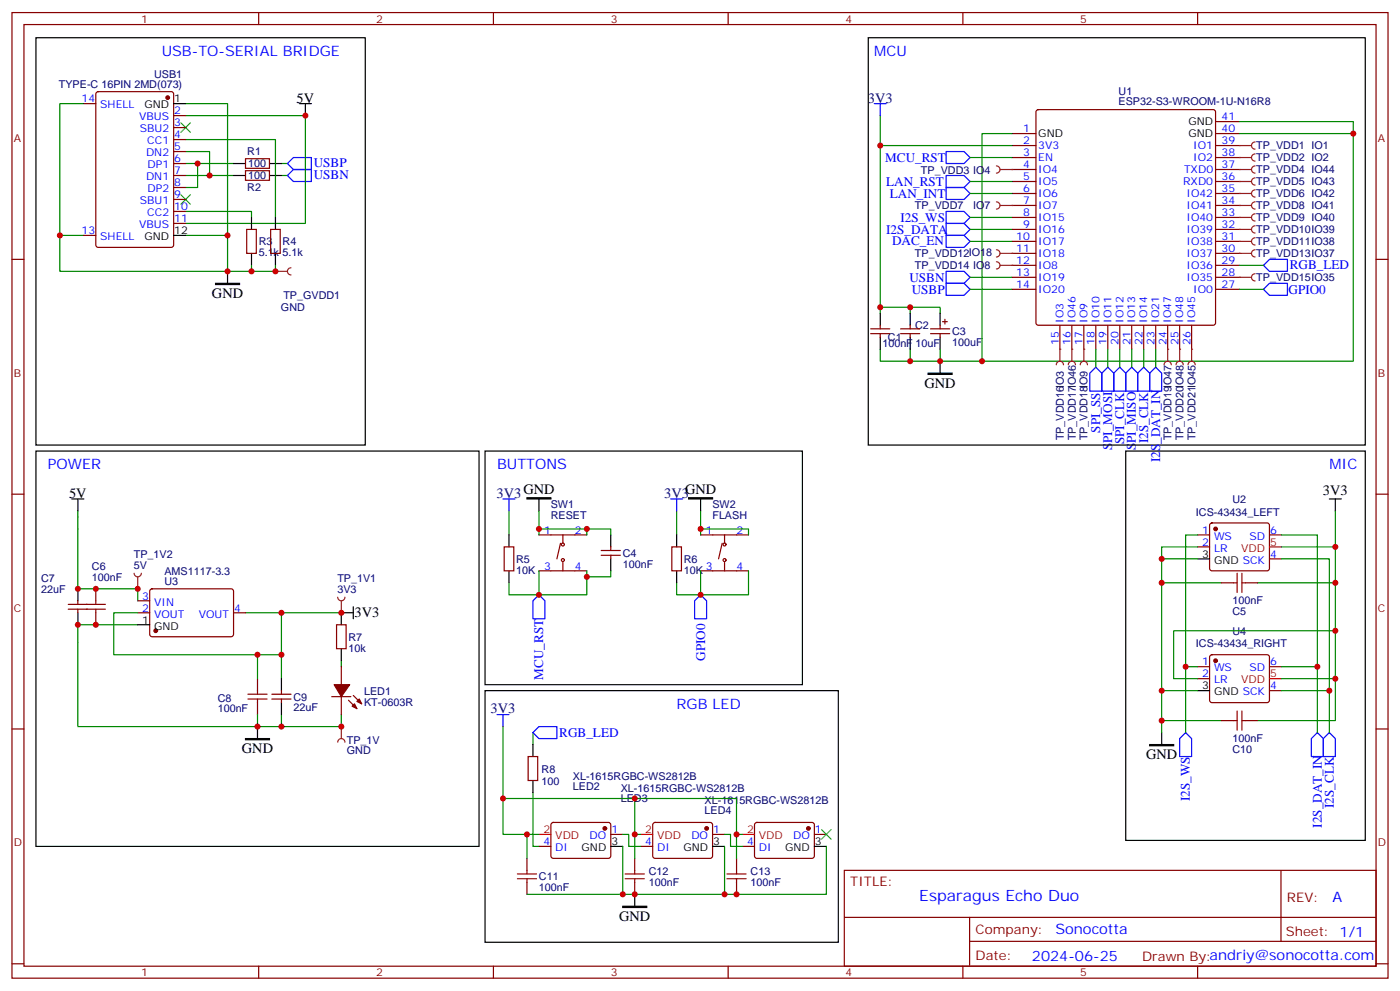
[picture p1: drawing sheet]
<svg xmlns="http://www.w3.org/2000/svg" width="412mm" height="292mm" viewBox="0 0 412 292" stroke-linecap="round" stroke-linejoin="round" font-family="sans-serif">
<g fill="none" stroke="#870000" stroke-width=".35">
<path d="M3.5 3.7h405.4v284.3h-405.4zM7.1 7.2h398.2v277.3h-398.2zM76.2 3.7v3.5M145.3 3.7v3.5M214.5 3.7v3.5M283.6 3.7v3.5M352.8 3.7v3.5M3.5 76.4h3.6M405.3 76.4h3.6M256.5 96.8h5.6M256.5 98.2h5.6M259.3 95.8v1"/>
<path d="M259.3 98.2v1.1M265.3 96.8h5.6M265.3 98.2h5.6M268.1 95.8v1M268.1 98.2v1.1M274.1 96.8h5.7M274.1 98.2h5.7M276.9 95.8v1M276.9 98.2v1.1M277.6 94.7h1.4M278.3 94v1.4M3.5 145.5h3.6"/>
<path d="M405.3 145.5h3.6M3.5 214.7h3.6M405.3 214.7h3.6M248.7 256.3h156.6v28.2h-156.6zM377.3 256.3v20.9M248.7 270.1h156.5M285.6 277.2h119.6M285.6 270.1v14.2M3.5 283.8h3.6M76.2 284.5v3.5M145.3 284.5v3.5M214.5 284.5v3.5"/>
<path d="M283.6 284.5v3.5M352.8 284.5v3.5M405.3 283.8h3.6"/>
</g>
<path d="M259.3 34v58.3M259.3 90.5h8.8v1.8M268.1 90.5h8.8v1.8M259.3 102.8v3.6h8.8M268.1 102.8v3.6h8.8v-3.6M22.9 152.2v21.2M72.3 180.4h28.2M82.9 180.4v19.4M100.5 194.6v1.7M100.5 210.4v3.6h-17.6" fill="none" stroke="#008700" stroke-width=".35"/>
<path d="M273.4 109.9h7.1v.3h-7.1z" fill="#000" stroke="#000" stroke-width=".35"/>
<path d="M259.3 92.3v3.5M259.3 99.3v3.5M268.1 92.3v3.5M268.1 99.3v3.5M276.9 92.3v3.5M276.9 99.3v3.5M276.9 106.4v3.5" fill="none" stroke="#000" stroke-width=".35"/>
<path d="M257.5 30.5h3.6M259.3 30.5v3.5" fill="none" stroke="#00f" stroke-width=".35"/>
<path d="M99.5 218.5a1.06 1.06 0 0 1 1-1 1.06 1.06 0 0 1 1.1 1M100.5 214v3.5" fill="none" stroke="#8c2424" stroke-width=".35"/>
<circle cx="100.5" cy="214" r=".18" fill="#8c2424"/>
<g fill="#870000" stroke="#870000" stroke-width=".35">
<path d="M103.7 208l.7-.7 .7 1.4z"/>
<path d="M105.1 206.6l.7-.8 .7 1.5z"/>
<path d="M98.4 201.6h4.6l-2.5 3.5z"/>
</g>
<g fill="none" stroke="#870000" stroke-width=".35">
<path d="M20.1 179.4h5.7M20.1 178h5.7M22.9 176.9v1.1M22.9 179.4v1M99.1 184h2.9v7h-2.9zM100.5 196.3v5.3M80.1 205.8h5.6M80.1 204.4h5.6M82.9 203.4v1M82.9 205.8v1.1M97.7 205.1h5.7M100.5 205.1v5.3"/>
<path d="M102.7 206.2l2.4 2.5M104.1 204.8l2.4 2.5"/>
</g>
<path d="M10.6 132.8h130.5v116.4h-130.5zM22.9 173.4v3.5M104.1 178.7v3.5M22.9 180.4v3.6M82.9 199.8v3.6M100.5 191v3.6M104.1 180.4h-3.6v3.6M75.8 214v3.5M82.9 206.9v3.5" fill="none" stroke="#000" stroke-width=".35"/>
<path d="M22.9 150.5v1.7M22.9 173.4h17.7v3.5M40.6 184h-17.7v30h60v-3.6" fill="none" stroke="#008700" stroke-width=".35"/>
<path d="M72.3 217.5h7.1v.3h-7.1z" fill="#000" stroke="#000" stroke-width=".35"/>
<path d="M99.5 175.9a1.06 1.06 0 0 0 1 1 1.06 1.06 0 0 0 1.1-1M100.5 176.9v3.5" fill="none" stroke="#8c2424" stroke-width=".35"/>
<circle cx="100.5" cy="180.4" r=".18" fill="#8c2424"/>
<g fill="none" stroke="#870000" stroke-width=".35">
<path d="M298.1 39.3h7.1M305.4 32.5l.5-.2h51.5l.5 .2 .2 .5v62.1l-.3 .5-.4 .2h-51.5l-.5-.3-.2-.4v-62.1zM358.1 35.8h7M358.1 39.3h7M298.1 57h7.1M298.1 53.4h7.1M298.1 49.9h7.1M298.1 46.4h7.1M298.1 42.9h7.1M358.1 57h7M358.1 53.4h7M358.1 49.9h7"/>
<path d="M358.1 46.4h7M358.1 42.9h7M298.1 78.1h7.1M298.1 74.6h7.1M298.1 71.1h7.1M298.1 67.6h7.1M298.1 64h7.1M298.1 60.5h7.1M358.1 78.1h7M358.1 74.6h7M358.1 71.1h7M358.1 67.6h7"/>
<path d="M358.1 64h7M358.1 60.5h7M298.1 85.2h7.1M298.1 81.7h7.1M312.2 95.8v7M315.7 95.8v7M319.3 95.8v7M322.8 95.8v7M326.3 95.8v7M329.8 95.8v7M333.4 95.8v7M336.9 95.8v7"/>
<path d="M340.4 95.8v7M344 95.8v7M347.5 95.8v7M351 95.8v7M358.1 85.2h7M358.1 81.7h7"/>
</g>
<g fill="none" stroke="#00f" stroke-width=".35">
<path d="M278.7 44.6h5.3l1.8 1.8-1.8 1.8h-5.3zM278.7 55.2h5.3l1.8 1.8-1.8 1.7h-5.3zM278.7 51.7h5.3l1.8 1.7-1.8 1.8h-5.3zM278.7 62.3h5.3l1.8 1.7-1.8 1.8h-5.3zM278.7 65.8h5.3l1.8 1.8-1.8 1.7h-5.3zM278.7 79.9h5.3l1.8 1.8-1.8 1.7h-5.3zM373.9 76.4h5.3v3.5h-5.3l-1.7-1.8zM278.7 83.4h5.3l1.8 1.8-1.8 1.8h-5.3zM373.9 83.4h5.3v3.6h-5.3l-1.7-1.8zM322.8 108.1l1.8 1.8v5.3h-3.6v-5.3zM326.3 108.1l1.8 1.8v5.3h-3.5v-5.3zM329.8 108.1l1.8 1.8v5.3h-3.5v-5.3z"/>
<path d="M333.4 108.1l1.7 1.8v5.3h-3.5v-5.3zM335.1 109.9l1.8-1.8 1.8 1.8v5.3h-3.6z"/>
</g>
<path d="M255.8 11.1h146.4v120h-146.4z" fill="none" stroke="#000" stroke-width=".35"/>
<g fill="none" stroke="#008700" stroke-width=".35">
<path d="M298.1 39.3h-8.8v67.1h-12.4M365.1 35.8h33.5v70.6h-109.3M365.1 39.3h33.5M259.3 42.9h38.8M285.8 46.4h12.3M285.8 57h12.3M285.8 53.4h12.3M285.8 64h12.3M285.8 67.6h12.3M365.1 78.1h7.1M285.8 85.2h12.3M285.8 81.7h12.3"/>
<path d="M365.1 85.2h7.1M322.8 102.8v5.3M326.3 102.8v5.3M329.8 102.8v5.3M333.4 102.8v5.3M336.9 102.8v5.3"/>
</g>
<path d="M365.1 42.9h3.6M369.7 41.8a1.06 1.06 0 0 0-1 1.1 1.06 1.06 0 0 0 1 1" fill="none" stroke="#8c2424" stroke-width=".35"/>
<circle cx="365.1" cy="42.9" r=".18" fill="#8c2424"/>
<path d="M365.1 46.4h3.6M369.7 45.3a1.06 1.06 0 0 0-1 1.1 1.06 1.06 0 0 0 1 1" fill="none" stroke="#8c2424" stroke-width=".35"/>
<circle cx="365.1" cy="46.4" r=".18" fill="#8c2424"/>
<path d="M293.5 48.9a1.06 1.06 0 0 1 1.1 1 1.06 1.06 0 0 1-1.1 1.1M294.6 49.9h3.5" fill="none" stroke="#8c2424" stroke-width=".35"/>
<circle cx="298.1" cy="49.9" r=".18" fill="#8c2424"/>
<path d="M311.1 107.4a1.06 1.06 0 0 1 1.1-1 1.06 1.06 0 0 1 1.1 1M312.2 102.8v3.6" fill="none" stroke="#8c2424" stroke-width=".35"/>
<circle cx="312.2" cy="102.8" r=".18" fill="#8c2424"/>
<path d="M314.7 107.4a1.06 1.06 0 0 1 1-1 1.06 1.06 0 0 1 1.1 1M315.7 102.8v3.6" fill="none" stroke="#8c2424" stroke-width=".35"/>
<circle cx="315.7" cy="102.8" r=".18" fill="#8c2424"/>
<path d="M350 107.4a1.06 1.06 0 0 1 1-1 1.06 1.06 0 0 1 1.1 1M351 102.8v3.6" fill="none" stroke="#8c2424" stroke-width=".35"/>
<circle cx="351" cy="102.8" r=".18" fill="#8c2424"/>
<path d="M342.9 107.4a1.06 1.06 0 0 1 1.1-1 1.06 1.06 0 0 1 1 1M344 102.8v3.6" fill="none" stroke="#8c2424" stroke-width=".35"/>
<circle cx="344" cy="102.8" r=".18" fill="#8c2424"/>
<path d="M346.4 107.4a1.06 1.06 0 0 1 1.1-1 1.06 1.06 0 0 1 1 1M347.5 102.8v3.6" fill="none" stroke="#8c2424" stroke-width=".35"/>
<circle cx="347.5" cy="102.8" r=".18" fill="#8c2424"/>
<path d="M365.1 81.7h3.6M369.7 80.6a1.06 1.06 0 0 0-1 1.1 1.06 1.06 0 0 0 1 1" fill="none" stroke="#8c2424" stroke-width=".35"/>
<circle cx="365.1" cy="81.7" r=".18" fill="#8c2424"/>
<path d="M365.1 74.6h3.6M369.7 73.6a1.06 1.06 0 0 0-1 1 1.06 1.06 0 0 0 1 1.1" fill="none" stroke="#8c2424" stroke-width=".35"/>
<circle cx="365.1" cy="74.6" r=".18" fill="#8c2424"/>
<path d="M365.1 71.1h3.6M369.7 70a1.06 1.06 0 0 0-1 1.1 1.06 1.06 0 0 0 1 1" fill="none" stroke="#8c2424" stroke-width=".35"/>
<circle cx="365.1" cy="71.1" r=".18" fill="#8c2424"/>
<path d="M365.1 49.9h3.6M369.7 48.9a1.06 1.06 0 0 0-1 1 1.06 1.06 0 0 0 1 1.1" fill="none" stroke="#8c2424" stroke-width=".35"/>
<circle cx="365.1" cy="49.9" r=".18" fill="#8c2424"/>
<path d="M365.1 53.4h3.6M369.7 52.4a1.06 1.06 0 0 0-1 1 1.06 1.06 0 0 0 1 1.1" fill="none" stroke="#8c2424" stroke-width=".35"/>
<circle cx="365.1" cy="53.4" r=".18" fill="#8c2424"/>
<path d="M365.1 67.6h3.6M369.7 66.5a1.06 1.06 0 0 0-1 1.1 1.06 1.06 0 0 0 1 1" fill="none" stroke="#8c2424" stroke-width=".35"/>
<circle cx="365.1" cy="67.6" r=".18" fill="#8c2424"/>
<path d="M365.1 64h3.6M369.7 63a1.06 1.06 0 0 0-1 1 1.06 1.06 0 0 0 1 1.1" fill="none" stroke="#8c2424" stroke-width=".35"/>
<circle cx="365.1" cy="64" r=".18" fill="#8c2424"/>
<path d="M369.7 59.4a1.06 1.06 0 0 0-1 1.1 1.06 1.06 0 0 0 1 1.1M365.1 60.5h3.6" fill="none" stroke="#8c2424" stroke-width=".35"/>
<circle cx="365.1" cy="60.5" r=".18" fill="#8c2424"/>
<path d="M365.1 57h3.6M369.7 55.9a1.06 1.06 0 0 0-1 1.1 1.06 1.06 0 0 0 1 1" fill="none" stroke="#8c2424" stroke-width=".35"/>
<circle cx="365.1" cy="57" r=".18" fill="#8c2424"/>
<path d="M54.7 44.6h7v7.1h7.1M68.8 48.2h-10.6v7h-3.5M82.9 51.7h1.8M82.9 48.2h1.8" fill="none" stroke="#008700" stroke-width=".35"/>
<path d="M68.8 51.7h3.5M68.8 48.2h3.5M79.4 51.7h3.5M79.4 48.2h3.5" fill="none" stroke="#000" stroke-width=".35"/>
<path d="M72.3 50.3h7.1v2.8h-7.1zM72.3 46.7h7.1v2.9h-7.1z" fill="none" stroke="#870000" stroke-width=".35"/>
<path d="M81.1 79.9h3.6M85.7 78.8a1.06 1.06 0 0 0-1 1.1 1.06 1.06 0 0 0 1 1.1" fill="none" stroke="#8c2424" stroke-width=".35"/>
<circle cx="81.1" cy="79.9" r=".18" fill="#8c2424"/>
<g fill="none" stroke="#008700" stroke-width=".35">
<path d="M24.7 30.5h-7.1v38.8h7.1M54.7 34h35.3v31.8h-35.3M54.7 30.5h12.3v38.8M54.7 41.1h26.4v22.9M54.7 51.7h7M54.7 48.2h3.5M17.6 69.3v10.6h49.4v-10.6h-12.3M54.7 62.3h19.4v1.7M74.1 78.1v1.8h-7.1M81.1 78.1v1.8h-7M340.4 102.8v5.3M149.9 150.5v7"/>
<path d="M158.7 155.8h14.2v1.7M158.7 150.5v7M172.9 155.8h7v1.7M199.3 150.5v7M206.4 155.8h14.1v1.7M206.4 150.5v7M149.9 171.6v3.6h8.8M158.7 168.1v7.1h14.2v-7.1M179.9 168.1v1.8h-7M199.3 171.6v3.6h7.1M206.4 168.1v7.1h14.1v-7.1"/>
</g>
<path d="M84.7 48.2l1.7-1.8h5.3v3.5h-5.3zM86.4 49.9h5.3v3.5h-5.3l-1.7-1.7zM340.4 108.1l1.8 1.8v5.3h-3.5v-5.3zM148.2 146.9h3.5M149.9 146.9v3.6M197.6 146.9h3.5M199.3 146.9v3.6M158.7 175.2l1.8 1.7v5.3h-3.5v-5.3zM206.4 175.2l1.7 1.7v5.3h-3.5v-5.3zM349.2 215.7l1.8 1.8v5.3h-3.5v-5.3zM388.1 215.7l1.7 1.8v5.3h-3.5v-5.3zM391.6 215.7l1.7 1.8v5.3h-3.5v-5.3z" fill="none" stroke="#00f" stroke-width=".35"/>
<g fill="none" stroke="#000" stroke-width=".35">
<path d="M10.6 11.1h97v120h-97zM51.2 30.5h3.5M88.2 30.5h3.5M90 30.5v3.5M51.2 69.3h3.5M67 79.9v3.5M74.1 64v3.6M74.1 74.6v3.5M81.1 64v3.6M81.1 74.6v3.5M142.9 132.8h93.5v68.8h-93.5zM331.6 132.8h70.6v114.7h-70.6z"/>
<path d="M149.9 157.5v3.5M158.7 146.9v3.6M179.9 157.5v3.5M199.3 157.5v3.5M206.4 146.9v3.6M391.6 146.9h3.5M393.3 146.9v3.6M149.9 168.1v3.5M179.9 164.6v3.5M199.3 168.1v3.5M342.2 215.7v3.6"/>
</g>
<g fill="none" stroke="#870000" stroke-width=".35">
<path d="M24.7 30.5h3.5M28.5 27.2l.4-.2h21.5l.7 .4 .1 44.7-.5 .7h-21.8l-.6-.4-.1-44.7zM51.2 34h3.5M51.2 37.6h3.5M51.2 41.1h3.5M51.2 44.6h3.5M51.2 48.2h3.5M51.2 51.7h3.5M51.2 55.2h3.5M51.2 58.7h3.5M24.7 69.3h3.5M51.2 62.3h3.5"/>
<path d="M51.2 65.8h3.5M72.7 67.6h2.8v7h-2.8zM79.7 67.6h2.8v7h-2.8zM158.7 157.5h14.2M165.1 160l-1.1 4.6M165.8 157.5v2.5M206.4 157.5h14.1M212.7 160l-1 4.6M213.4 157.5v2.5M148.5 161h2.8v7.1h-2.8zM158.7 168.1h14.2M165.8 165.6v2.5"/>
<path d="M177.1 163.5h5.6M177.1 162.1h5.6M179.9 161v1.1M179.9 163.5v1.1M197.9 161h2.8v7.1h-2.8zM206.4 168.1h14.1M213.4 165.6v2.5"/>
<circle cx="165.8" cy="164.9" r=".44"/>
<circle cx="165.8" cy="160.3" r=".44"/>
<circle cx="213.4" cy="164.9" r=".44"/>
<circle cx="213.4" cy="160.3" r=".44"/>
</g>
<path d="M63.5 83.4h7.1v.4h-7.1zM155.2 146.6h7.1v.3h-7.1zM202.8 146.6h7.1v.3h-7.1zM338.7 219.3h7v.3h-7z" fill="#000" stroke="#000" stroke-width=".35"/>
<path d="M53.3 36.2l2.8 2.8M56.1 36.2l-2.8 2.8M53.3 57.3l2.8 2.8M56.1 57.3l-2.8 2.8" fill="none" stroke="#3c3" stroke-width=".35"/>
<circle cx="49.4" cy="28.8" r=".53" fill="#870000" stroke="#870000" stroke-width=".35"/>
<path d="M293.5 73.6a1.06 1.06 0 0 1 1.1 1 1.06 1.06 0 0 1-1.1 1.1M294.6 74.6h3.5" fill="none" stroke="#8c2424" stroke-width=".35"/>
<circle cx="298.1" cy="74.6" r=".18" fill="#8c2424"/>
<path d="M318.2 107.4a1.06 1.06 0 0 1 1.1-1 1.06 1.06 0 0 1 1 1M319.3 102.8v3.6" fill="none" stroke="#8c2424" stroke-width=".35"/>
<circle cx="319.3" cy="102.8" r=".18" fill="#8c2424"/>
<path d="M293.5 77.1a1.06 1.06 0 0 1 1.1 1 1.06 1.06 0 0 1-1.1 1.1M294.6 78.1h3.5" fill="none" stroke="#8c2424" stroke-width=".35"/>
<circle cx="298.1" cy="78.1" r=".18" fill="#8c2424"/>
<path d="M293.5 59.4a1.06 1.06 0 0 1 1.1 1.1 1.06 1.06 0 0 1-1.1 1.1M294.6 60.5h3.5" fill="none" stroke="#8c2424" stroke-width=".35"/>
<circle cx="298.1" cy="60.5" r=".18" fill="#8c2424"/>
<path d="M21.2 146.9h3.5M22.9 146.9v3.6M352.8 164.6h3.5M40.6 184h3.5M142.9 203.4h104v74.1h-104zM157 219.3v3.5M352.8 203.4h3.5M157 229.8v3.6M179.9 249.2h3.5M209.9 249.2h3.5M239.9 249.2h3.5M187 263.3v3.6" fill="none" stroke="#000" stroke-width=".35"/>
<path d="M278.7 69.3h5.3l1.8 1.8-1.8 1.7h-5.3zM146.4 210.4h3.5M148.2 210.4v3.6M157 215.7l1.7-1.7h5.3v3.5h-5.3z" fill="none" stroke="#00f" stroke-width=".35"/>
<g fill="none" stroke="#008700" stroke-width=".35">
<path d="M285.8 71.1h12.3M352.8 157.5h-3.6v38.8M377.5 157.5h10.6v38.8M393.3 150.5v10.5h-15.8M342.2 171.6h17.6M352.8 164.6h-10.6v38.8M352.8 161h-10.6v3.6M370.4 171.6h22.9M377.5 164.6h14.1v38.8M393.3 161v38.8h-15.8M40.6 180.4h-7.1v12.4h49.4M75.8 192.8v7"/>
<path d="M352.8 196.3h-3.6v19.4M377.5 196.3h10.6v19.4M393.3 199.8v12.4h-22.9M393.3 185.7h-47.6v14.1h7.1M75.8 210.4v3.6M148.2 214v31.7h10.5M157 215.7v3.6M342.2 212.2h17.6M352.8 203.4h-10.6v12.3M377.5 203.4h14.1v12.3M148.2 235.1h38.8v10.6M157 233.4v15.8h1.7"/>
<path d="M187 235.1h30v10.6M155.2 245.7v7.1M183.4 245.7h1.8v3.5h3.5M183.4 249.2v14.1M188.7 245.7h-1.7v7.1M213.4 245.7h1.8v3.5h3.5M213.4 249.2v14.1M218.7 245.7h-1.7v7.1M243.4 249.2v14.1h-88.2"/>
</g>
<g fill="none" stroke="#870000" stroke-width=".35">
<path d="M352.8 157.5h3.5M356.5 154.2l.5-.2h16.2l.5 .2 .2 .5v12.7l-.2 .5-.5 .2h-16.2l-.5-.2-.2-.5v-12.7zM373.9 157.5h3.6M28.2 173.4v3.5M40.6 176.9h3.5M44.3 173.6l.5-.2h23.6l.4 .7-.1 13-.6 .4-23.6-.1-.4-.6v-12.7zM352.8 161h3.5M359.8 171.6h3.6M366.9 171.6h3.5M373.9 164.6h3.6M28.2 180.4v3.6M40.6 180.4h3.5"/>
<path d="M68.8 180.4h3.5M75.8 199.8v3.6M352.8 196.3h3.5M352.8 199.8h3.5M356.5 193l.5-.2h16.2l.5 .2 .2 .5v12.7l-.2 .5-.5 .2h-16.2l-.5-.2-.2-.5v-12.7zM373.9 196.3h3.6M75.8 206.9v3.5M359.8 212.2h3.6M366.9 212.2h3.5M373.9 203.4h3.6M155.6 222.8h2.8v7h-2.8zM155.2 252.8v3.5"/>
<path d="M155.2 259.8v3.5M158.7 249.2h3.6M162.5 242.4l.5-.2h16.5l.4 .7v9.4l-.7 .5-16.5-.1-.4-.6v-9.2zM179.9 245.7h3.5M187 252.8v3.5M187 259.8v3.5M188.7 249.2h3.6M192.5 242.4l.5-.2h16.5l.4 .7-.1 9.4-.6 .5-16.5-.1-.4-.6v-9.2zM209.9 245.7h3.5M217 252.8v3.5M217 259.8v3.5M218.7 249.2h3.5"/>
<path d="M222.5 242.4l.5-.2h16.5l.4 .7-.1 9.4-.6 .5-16.5-.1-.5-.6v-9.2zM239.9 245.7h3.5"/>
</g>
<g fill="#870000" stroke="#870000" stroke-width=".35">
<circle cx="358.1" cy="155.8" r=".53"/>
<circle cx="358.1" cy="194.6" r=".53"/>
<circle cx="178.2" cy="243.9" r=".53"/>
<circle cx="238.1" cy="243.9" r=".53"/>
<circle cx="45.9" cy="185.7" r=".53"/>
<circle cx="208.1" cy="243.9" r=".53"/>
</g>
<path d="M373.9 161h3.6M373.9 199.8h3.6M158.7 245.7h3.6M188.7 245.7h3.6M218.7 245.7h3.5" fill="none" stroke="#f00" stroke-width=".35"/>
<path d="M183.4 266.9h7.1v.3h-7.1z" fill="#000" stroke="#000" stroke-width=".35"/>
<g fill="none" stroke="#a10000" stroke-width=".35">
<path d="M25.4 179.4h5.6M25.4 178h5.6M28.2 176.9v1.1M28.2 179.4v1M363.4 171.6h1M364.4 168.8v5.6M365.8 168.8v5.6M365.8 171.6h1.1M73 205.8h5.7M73 204.4h5.7M75.8 203.4v1M75.8 205.8v1.1"/>
<path d="M363.4 212.2h1M364.4 209.4v5.6M365.8 209.4v5.6M365.8 212.2h1.1M152.4 258.8h5.6M152.4 257.4h5.6M155.2 256.3v1.1M155.2 258.8v1M184.1 258.8h5.7M184.1 257.4h5.7M187 256.3v1.1M187 258.8v1"/>
<path d="M214.1 258.8h5.7M214.1 257.4h5.7M217 256.3v1.1M217 258.8v1"/>
</g>
<path d="M242 244.3l2.8 2.8M244.8 244.3l-2.8 2.8" fill="none" stroke="#3c3" stroke-width=".35"/>
<path d="M39.5 168.8a1.06 1.06 0 0 0 1.1 1.1 1.06 1.06 0 0 0 1-1.1M40.6 169.9v3.5" fill="none" stroke="#8c2424" stroke-width=".35"/>
<circle cx="40.6" cy="173.4" r=".18" fill="#8c2424"/>
<g fill="#c00">
<circle cx="259.3" cy="90.5" r=".88"/>
<circle cx="268.1" cy="90.5" r=".88"/>
<circle cx="82.9" cy="214" r=".88"/>
<circle cx="22.9" cy="184" r=".88"/>
<circle cx="22.9" cy="173.4" r=".88"/>
<circle cx="259.3" cy="42.9" r=".88"/>
<circle cx="276.9" cy="106.4" r=".88"/>
<circle cx="268.1" cy="106.4" r=".88"/>
<circle cx="289.3" cy="106.4" r=".88"/>
<circle cx="398.6" cy="39.3" r=".88"/>
<circle cx="81.1" cy="79.9" r=".88"/>
<circle cx="172.9" cy="169.9" r=".88"/>
<circle cx="172.9" cy="155.8" r=".88"/>
<circle cx="158.8" cy="155.8" r=".88"/>
<circle cx="206.4" cy="155.8" r=".88"/>
<circle cx="158.8" cy="175.2" r=".88"/>
<circle cx="206.4" cy="175.2" r=".88"/>
<circle cx="61.7" cy="51.7" r=".88"/>
<circle cx="58.2" cy="48.2" r=".88"/>
<circle cx="90" cy="34" r=".88"/>
<circle cx="67" cy="69.3" r=".88"/>
<circle cx="67" cy="79.9" r=".88"/>
<circle cx="17.6" cy="69.3" r=".88"/>
<circle cx="74.1" cy="79.9" r=".88"/>
<circle cx="100.5" cy="214" r=".88"/>
<circle cx="100.5" cy="180.4" r=".88"/>
<circle cx="342.2" cy="203.4" r=".88"/>
<circle cx="342.2" cy="171.6" r=".88"/>
<circle cx="342.2" cy="212.2" r=".88"/>
<circle cx="393.3" cy="161" r=".88"/>
<circle cx="393.3" cy="171.6" r=".88"/>
<circle cx="393.3" cy="199.8" r=".88"/>
<circle cx="391.6" cy="203.4" r=".88"/>
<circle cx="388.1" cy="196.3" r=".88"/>
<circle cx="349.3" cy="196.3" r=".88"/>
<circle cx="342.2" cy="164.6" r=".88"/>
<circle cx="393.3" cy="185.7" r=".88"/>
<circle cx="155.2" cy="245.7" r=".88"/>
<circle cx="82.9" cy="180.4" r=".88"/>
<circle cx="82.9" cy="192.8" r=".88"/>
<circle cx="28.2" cy="184" r=".88"/>
<circle cx="28.2" cy="173.4" r=".88"/>
<circle cx="75.8" cy="192.8" r=".88"/>
<circle cx="75.8" cy="214" r=".88"/>
<circle cx="213.4" cy="263.3" r=".88"/>
<circle cx="183.4" cy="263.3" r=".88"/>
<circle cx="187" cy="263.3" r=".88"/>
<circle cx="217" cy="263.3" r=".88"/>
<circle cx="148.2" cy="235.1" r=".88"/>
<circle cx="187" cy="245.7" r=".88"/>
<circle cx="217" cy="245.7" r=".88"/>
<circle cx="187" cy="235.1" r=".88"/>
<circle cx="40.6" cy="173.4" r=".88"/>
</g>
<text font-size="4.6" fill="#00f" x="270.8" y="265.3">Esparagus Echo Duo</text>
<g font-size="4.2" fill="#00f">
<text x="47.6" y="16.4">USB-TO-SERIAL BRIDGE</text>
<text x="257.5" y="16.4">MCU</text>
<text x="14.1" y="138.1">POWER</text>
<text x="146.4" y="138.1">BUTTONS</text>
<text x="391.6" y="138.1">MIC</text>
<text x="199.3" y="208.7">RGB LED</text>
<text x="392.5" y="265.6">A</text>
<text x="310.9" y="275.1">Sonocotta</text>
<text x="304" y="282.9">2024-06-25</text>
</g>
<g font-size="4.2">
<text x="87.4" y="30.2">5V</text>
<text x="62.4" y="87.7">GND</text>
<text x="272.3" y="114.2">GND</text>
<text x="20.3" y="146.6">5V</text>
<text x="154.2" y="145.5">GND</text>
<text x="201.8" y="145.5">GND</text>
<text x="389.7" y="145.8">3V3</text>
<text x="104.4" y="181.8">3V3</text>
<text x="71.3" y="221.7">GND</text>
<text x="337.6" y="223.6">GND</text>
<text x="182.4" y="271.2">GND</text>
</g>
<g font-size="4.2" fill="#000080">
<text x="255.7" y="30.2">3V3</text>
<text x="146.3" y="146.6">3V3</text>
<text x="195.7" y="146.6">3V3</text>
<text x="144.5" y="210.1">3V3</text>
</g>
<g font-size="3.9" fill="#00f">
<text x="260.8" y="47.6">MCU_RST</text>
<text x="92.4" y="52.8">USBN</text>
<text x="92.4" y="49.3">USBP</text>
<text x="261" y="54.7">LAN_RST</text>
<text x="262.1" y="58.3">LAN_INT</text>
<text x="265.2" y="65.3">I2S_WS</text>
<text x="261" y="68.8">I2S_DATA</text>
<text x="262.8" y="72.2">DAC_EN</text>
<text x="267.9" y="83">USBN</text>
<text x="379.9" y="79.3">RGB_LED</text>
<text x="268.6" y="86.6">USBP</text>
<text x="379.6" y="86.5">GPIO0</text>
<text x="324.1" y="127.4" transform="rotate(-90 324.1 127.4)">SPI_SS</text>
<text x="331.1" y="130.8" transform="rotate(-90 331.1 130.8)">SPI_CLK</text>
<text x="338.2" y="130.5" transform="rotate(-90 338.2 130.5)">I2S_CLK</text>
<text x="327.6" y="132.6" transform="rotate(-90 327.6 132.6)">SPI_MOSI</text>
<text x="334.6" y="132.6" transform="rotate(-90 334.6 132.6)">SPI_MISO</text>
<text x="341.7" y="136.2" transform="rotate(-90 341.7 136.2)">I2S_DAT_IN</text>
<text x="207.7" y="194.6" transform="rotate(-90 207.7 194.6)">GPIO0</text>
<text x="160" y="200.1" transform="rotate(-90 160 200.1)">MCU_RST</text>
<text x="164.7" y="216.9">RGB_LED</text>
<text x="350.5" y="235.9" transform="rotate(-90 350.5 235.9)">I2S_WS</text>
<text x="392.9" y="237.9" transform="rotate(-90 392.9 237.9)">I2S_CLK</text>
<text x="389.3" y="243.8" transform="rotate(-90 389.3 243.8)">I2S_DAT_IN</text>
</g>
<g font-size="3.9" fill="#800">
<text x="250.5" y="260.9">TITLE:</text>
<text x="379.1" y="265.6">REV:</text>
<text x="287.4" y="275.1">Company:</text>
<text x="378.7" y="275.7">Sheet: 1/1</text>
<text x="287.4" y="282.8">Date:</text>
<text x="336.4" y="282.8">Drawn By:andriy@sonocotta.com</text>
</g>
<g font-size="3.2" fill="#800">
<text x="41.6" y="6.7">1</text>
<text x="110.8" y="6.7">2</text>
<text x="179.9" y="6.7">3</text>
<text x="249.1" y="6.7">4</text>
<text x="318.2" y="6.7">5</text>
<text x="4.1" y="41.8">A</text>
<text x="405.9" y="41.8">A</text>
<text x="4.1" y="110.9">B</text>
<text x="405.9" y="110.9">B</text>
<text x="4.1" y="180.1">C</text>
<text x="405.9" y="180.1">C</text>
<text x="4.1" y="249.2">D</text>
<text x="405.9" y="249.2">D</text>
<text x="41.6" y="287.5">1</text>
<text x="110.8" y="287.5">2</text>
<text x="179.9" y="287.5">3</text>
<text x="249.1" y="287.5">4</text>
<text x="318.2" y="287.5">5</text>
</g>
<g font-size="3.2" fill="#000080">
<text x="45.4" y="22.8">USB1</text>
<text x="17.3" y="26">TYPE-C 16PIN 2MD(073)</text>
<text x="329.5" y="27.9">U1</text>
<text x="329.5" y="31">ESP32-S3-WROOM-1U-N16R8</text>
<text x="72.8" y="45.8">R1</text>
<text x="370.1" y="44">TP_VDD1 IO1</text>
<text x="370.1" y="47.5">TP_VDD2 IO2</text>
<text x="73.1" y="52.8">100</text>
<text x="73.1" y="49.3">100</text>
<text x="271.3" y="51.1">TP_VDD3 IO4</text>
<text x="370.1" y="51">TP_VDD4 IO44</text>
<text x="72.8" y="56.4">R2</text>
<text x="370.1" y="54.6">TP_VDD5 IO43</text>
<text x="370.1" y="58.1">TP_VDD6 IO42</text>
<text x="269.5" y="61.6">TP_VDD7</text>
<text x="286.6" y="61.6">IO7</text>
<text x="370.1" y="65.1">TP_VDD9 IO40</text>
<text x="370.1" y="61.6">TP_VDD8 IO41</text>
<text x="370.1" y="68.7">TP_VDD10IO39</text>
<text x="76.2" y="75.4">5.1k 5.1k</text>
<text x="76.2" y="72.2">R3</text>
<text x="83.3" y="72.2">R4</text>
<text x="269.5" y="75.7">TP_VDD12IO18</text>
<text x="370.1" y="75.7">TP_VDD13IO37</text>
<text x="370.1" y="72.2">TP_VDD11IO38</text>
<text x="269.5" y="79.3">TP_VDD14 IO8</text>
<text x="370.1" y="82.8">TP_VDD15IO35</text>
<text x="83.5" y="88.1">TP_GVDD1</text>
<text x="82.8" y="91.6">GND</text>
<text x="261.6" y="100.4">C1</text>
<text x="269.5" y="96.9">C2</text>
<text x="280.5" y="101.9">100uF</text>
<text x="280.5" y="98.7">C3</text>
<text x="259.9" y="102.2">100nF</text>
<text x="269.6" y="102.2">10uF</text>
<text x="313.3" y="129.6" transform="rotate(-90 313.3 129.6)">TP_VDD16IO3</text>
<text x="316.9" y="129.6" transform="rotate(-90 316.9 129.6)">TP_VDD17IO46</text>
<text x="320.4" y="129.6" transform="rotate(-90 320.4 129.6)">TP_VDD18IO9</text>
<text x="345.1" y="129.6" transform="rotate(-90 345.1 129.6)">TP_VDD19IO47</text>
<text x="348.6" y="129.6" transform="rotate(-90 348.6 129.6)">TP_VDD20IO48</text>
<text x="352.1" y="129.6" transform="rotate(-90 352.1 129.6)">TP_VDD21IO45</text>
<text x="162.2" y="149.5">SW1</text>
<text x="209.9" y="149.5">SW2</text>
<text x="363" y="148.2">U2</text>
<text x="162.2" y="152.9">RESET</text>
<text x="209.9" y="152.9">FLASH</text>
<text x="352.3" y="151.8">ICS-43434_LEFT</text>
<text x="27.1" y="167.8">C6</text>
<text x="39.4" y="167.4">5V</text>
<text x="39.4" y="164.2">TP_1V2</text>
<text x="152" y="165.7">R5</text>
<text x="183.4" y="167.2">100nF</text>
<text x="183.4" y="164">C4</text>
<text x="201.4" y="165.7">R6</text>
<text x="12.1" y="171.3">C7</text>
<text x="27.1" y="171">100nF</text>
<text x="48.4" y="169.2">AMS1117-3.3</text>
<text x="48.4" y="172.4">U3</text>
<text x="99.4" y="171.3">TP_1V1</text>
<text x="152" y="168.9">10K</text>
<text x="201.4" y="168.9">10K</text>
<text x="12.1" y="174.5">22uF</text>
<text x="99.4" y="174.5">3V3</text>
<text x="363" y="178">100nF</text>
<text x="363" y="181.2">C5</text>
<text x="102.7" y="191.9">10k</text>
<text x="102.7" y="188.6">R7</text>
<text x="352.3" y="190.6">ICS-43434_RIGHT</text>
<text x="363" y="187">U4</text>
<text x="64.1" y="209.8">100nF</text>
<text x="64.1" y="206.6">C8</text>
<text x="86.4" y="209.5">22uF</text>
<text x="86.4" y="206.3">C9</text>
<text x="107.2" y="207.8">KT-0603R</text>
<text x="107.2" y="204.6">LED1</text>
<text x="102.2" y="219">TP_1V</text>
<text x="363" y="218.5">100nF</text>
<text x="363" y="221.7">C10</text>
<text x="102.2" y="222.2">GND</text>
<text x="159.5" y="227.8">R8</text>
<text x="159.5" y="231">100</text>
<text x="168.7" y="229.6">XL-1615RGBC-WS2812B</text>
<text x="168.7" y="232.7">LED2</text>
<text x="182.9" y="233.1">XL-1615RGBC-WS2812B</text>
<text x="182.9" y="236.3">LED3</text>
<text x="207.5" y="236.6">XL-1615RGBC-WS2812B</text>
<text x="207.5" y="239.8">LED4</text>
<text x="191.1" y="257.8">C12</text>
<text x="221.1" y="257.8">C13</text>
<text x="158.7" y="262.4">100nF</text>
<text x="158.7" y="259.2">C11</text>
<text x="191.1" y="260.9">100nF</text>
<text x="221.1" y="260.9">100nF</text>
</g>
<g font-size="3.2" fill="#00f">
<text x="24" y="30.2">14</text>
<text x="29.5" y="31.9">SHELL</text>
<text x="41" y="35.5">VBUS</text>
<text x="51.3" y="33.7">2</text>
<text x="359.8" y="35.5">41</text>
<text x="41.2" y="39">SBU2</text>
<text x="51.3" y="37.2">3</text>
<text x="51.3" y="40.7">4</text>
<text x="301.4" y="39">1</text>
<text x="359.8" y="39">40</text>
<text x="43" y="46">DN2</text>
<text x="43.4" y="42.5">CC1</text>
<text x="51.3" y="44.3">5</text>
<text x="51.3" y="47.8">6</text>
<text x="301.4" y="46">3</text>
<text x="301.4" y="42.5">2</text>
<text x="305.9" y="47.4">EN</text>
<text x="305.9" y="43.9">3V3</text>
<text x="351.5" y="47.4">IO2</text>
<text x="351.5" y="43.9">IO1</text>
<text x="359.8" y="46">38</text>
<text x="359.8" y="42.5">39</text>
<text x="43" y="53.1">DN1</text>
<text x="43.5" y="49.6">DP1</text>
<text x="51.3" y="51.3">7</text>
<text x="301.4" y="53.1">5</text>
<text x="301.4" y="49.6">4</text>
<text x="305.9" y="51">IO4</text>
<text x="348.8" y="51">TXD0</text>
<text x="359.8" y="53.1">36</text>
<text x="359.8" y="49.6">37</text>
<text x="43.5" y="56.6">DP2</text>
<text x="51.3" y="54.9">8</text>
<text x="51.3" y="58.4">9</text>
<text x="301.4" y="56.6">6</text>
<text x="305.9" y="58">IO6</text>
<text x="305.9" y="54.5">IO5</text>
<text x="348.5" y="54.5">RXD0</text>
<text x="349.5" y="58">IO42</text>
<text x="359.8" y="56.6">35</text>
<text x="41.2" y="60.1">SBU1</text>
<text x="43.4" y="63.7">CC2</text>
<text x="51.3" y="61.9">10</text>
<text x="51.3" y="65.4">11</text>
<text x="301.4" y="63.7">8</text>
<text x="301.4" y="60.1">7</text>
<text x="305.9" y="65.1">IO15</text>
<text x="305.9" y="61.6">IO7</text>
<text x="349.5" y="65.1">IO40</text>
<text x="349.5" y="61.6">IO41</text>
<text x="359.8" y="63.7">33</text>
<text x="359.8" y="60.1">34</text>
<text x="24" y="69">13</text>
<text x="29.5" y="70.7">SHELL</text>
<text x="41" y="67.2">VBUS</text>
<text x="299.4" y="70.7">10</text>
<text x="301.4" y="67.2">9</text>
<text x="305.9" y="68.6">IO16</text>
<text x="349.5" y="68.6">IO39</text>
<text x="359.8" y="70.7">31</text>
<text x="359.8" y="67.2">32</text>
<text x="299.4" y="77.8">12</text>
<text x="299.4" y="74.3">11</text>
<text x="305.9" y="75.7">IO18</text>
<text x="305.9" y="72.1">IO17</text>
<text x="349.5" y="75.7">IO37</text>
<text x="349.5" y="72.1">IO38</text>
<text x="359.8" y="77.8">29</text>
<text x="359.8" y="74.3">30</text>
<text x="299.4" y="81.3">13</text>
<text x="305.9" y="82.7">IO19</text>
<text x="305.9" y="79.2">IO8</text>
<text x="349.5" y="82.7">IO35</text>
<text x="349.5" y="79.2">IO36</text>
<text x="359.8" y="81.3">28</text>
<text x="299.4" y="84.8">14</text>
<text x="305.9" y="86.3">IO20</text>
<text x="351.5" y="86.3">IO0</text>
<text x="359.8" y="84.8">27</text>
<text x="313.3" y="95.1" transform="rotate(-90 313.3 95.1)">IO3</text>
<text x="316.8" y="95.1" transform="rotate(-90 316.8 95.1)">IO46</text>
<text x="320.3" y="95.1" transform="rotate(-90 320.3 95.1)">IO9</text>
<text x="323.8" y="95.1" transform="rotate(-90 323.8 95.1)">IO10</text>
<text x="327.4" y="95.1" transform="rotate(-90 327.4 95.1)">IO11</text>
<text x="330.9" y="95.1" transform="rotate(-90 330.9 95.1)">IO12</text>
<text x="334.4" y="95.1" transform="rotate(-90 334.4 95.1)">IO13</text>
<text x="338" y="95.1" transform="rotate(-90 338 95.1)">IO14</text>
<text x="341.5" y="95.1" transform="rotate(-90 341.5 95.1)">IO21</text>
<text x="345" y="95.1" transform="rotate(-90 345 95.1)">IO47</text>
<text x="348.5" y="95.1" transform="rotate(-90 348.5 95.1)">IO48</text>
<text x="352.1" y="95.1" transform="rotate(-90 352.1 95.1)">IO45</text>
<text x="311.9" y="101.6" transform="rotate(-90 311.9 101.6)">15</text>
<text x="315.4" y="101.6" transform="rotate(-90 315.4 101.6)">16</text>
<text x="318.9" y="101.6" transform="rotate(-90 318.9 101.6)">17</text>
<text x="322.4" y="101.6" transform="rotate(-90 322.4 101.6)">18</text>
<text x="326" y="101.6" transform="rotate(-90 326 101.6)">19</text>
<text x="329.5" y="101.6" transform="rotate(-90 329.5 101.6)">20</text>
<text x="333" y="101.6" transform="rotate(-90 333 101.6)">21</text>
<text x="336.5" y="101.6" transform="rotate(-90 336.5 101.6)">22</text>
<text x="340.1" y="101.6" transform="rotate(-90 340.1 101.6)">23</text>
<text x="343.6" y="101.6" transform="rotate(-90 343.6 101.6)">24</text>
<text x="347.1" y="101.6" transform="rotate(-90 347.1 101.6)">25</text>
<text x="350.7" y="101.6" transform="rotate(-90 350.7 101.6)">26</text>
<text x="160.3" y="157.2">1</text>
<text x="169.3" y="157.2">2</text>
<text x="207.9" y="157.2">1</text>
<text x="217" y="157.2">2</text>
<text x="354.1" y="157.2">1</text>
<text x="354.1" y="160.7">2</text>
<text x="357.6" y="158.9">WS</text>
<text x="368" y="158.9">SD</text>
<text x="374.1" y="157.2">6</text>
<text x="160.3" y="167.7">3</text>
<text x="169.3" y="167.7">4</text>
<text x="207.9" y="167.7">3</text>
<text x="217" y="167.7">4</text>
<text x="357.6" y="162.5">LR</text>
<text x="374.1" y="164.2">4</text>
<text x="41.9" y="176.6">3</text>
<text x="45.4" y="178.3">VIN</text>
<text x="41.9" y="180.1">2</text>
<text x="45.4" y="181.9">VOUT</text>
<text x="58.5" y="181.9">VOUT</text>
<text x="69" y="180.1">4</text>
<text x="354.1" y="196">1</text>
<text x="357.6" y="197.7">WS</text>
<text x="368" y="197.7">SD</text>
<text x="374.1" y="196">6</text>
<text x="354.1" y="199.5">2</text>
<text x="357.6" y="201.3">LR</text>
<text x="374.1" y="203">4</text>
<text x="180.1" y="245.4">1</text>
<text x="210.1" y="245.4">1</text>
<text x="240.1" y="245.4">1</text>
<text x="160.1" y="248.9">4</text>
<text x="163.6" y="250.6">DI</text>
<text x="173.7" y="247.1">DO</text>
<text x="190.1" y="248.9">4</text>
<text x="193.6" y="250.6">DI</text>
<text x="203.7" y="247.1">DO</text>
<text x="220.1" y="248.9">4</text>
<text x="223.6" y="250.6">DI</text>
<text x="233.6" y="247.1">DO</text>
</g>
<g font-size="3.2">
<text x="42.6" y="31.9">GND</text>
<text x="51.3" y="30.2">1</text>
<text x="305.9" y="40.4">GND</text>
<text x="350.1" y="36.9">GND</text>
<text x="350.1" y="40.4">GND</text>
<text x="42.6" y="70.7">GND</text>
<text x="51.3" y="69">12</text>
<text x="354.1" y="164.2">3</text>
<text x="357.6" y="166">GND SCK</text>
<text x="41.9" y="183.6">1</text>
<text x="45.4" y="185.4">GND</text>
<text x="354.1" y="203">3</text>
<text x="357.6" y="204.8">GND SCK</text>
<text x="171.3" y="250.6">GND</text>
<text x="180.1" y="248.9">3</text>
<text x="201.3" y="250.6">GND</text>
<text x="210.1" y="248.9">3</text>
<text x="231.3" y="250.6">GND</text>
<text x="240.1" y="248.9">3</text>
</g>
<g font-size="3.2" fill="#f00">
<text x="374.1" y="160.7">5</text>
<text x="365.6" y="162.5">VDD</text>
<text x="365.6" y="201.3">VDD</text>
<text x="374.1" y="199.5">5</text>
<text x="160.1" y="245.4">2</text>
<text x="190.1" y="245.4">2</text>
<text x="220.1" y="245.4">2</text>
<text x="163.6" y="247.1">VDD</text>
<text x="193.6" y="247.1">VDD</text>
<text x="223.6" y="247.1">VDD</text>
</g>
</svg>
